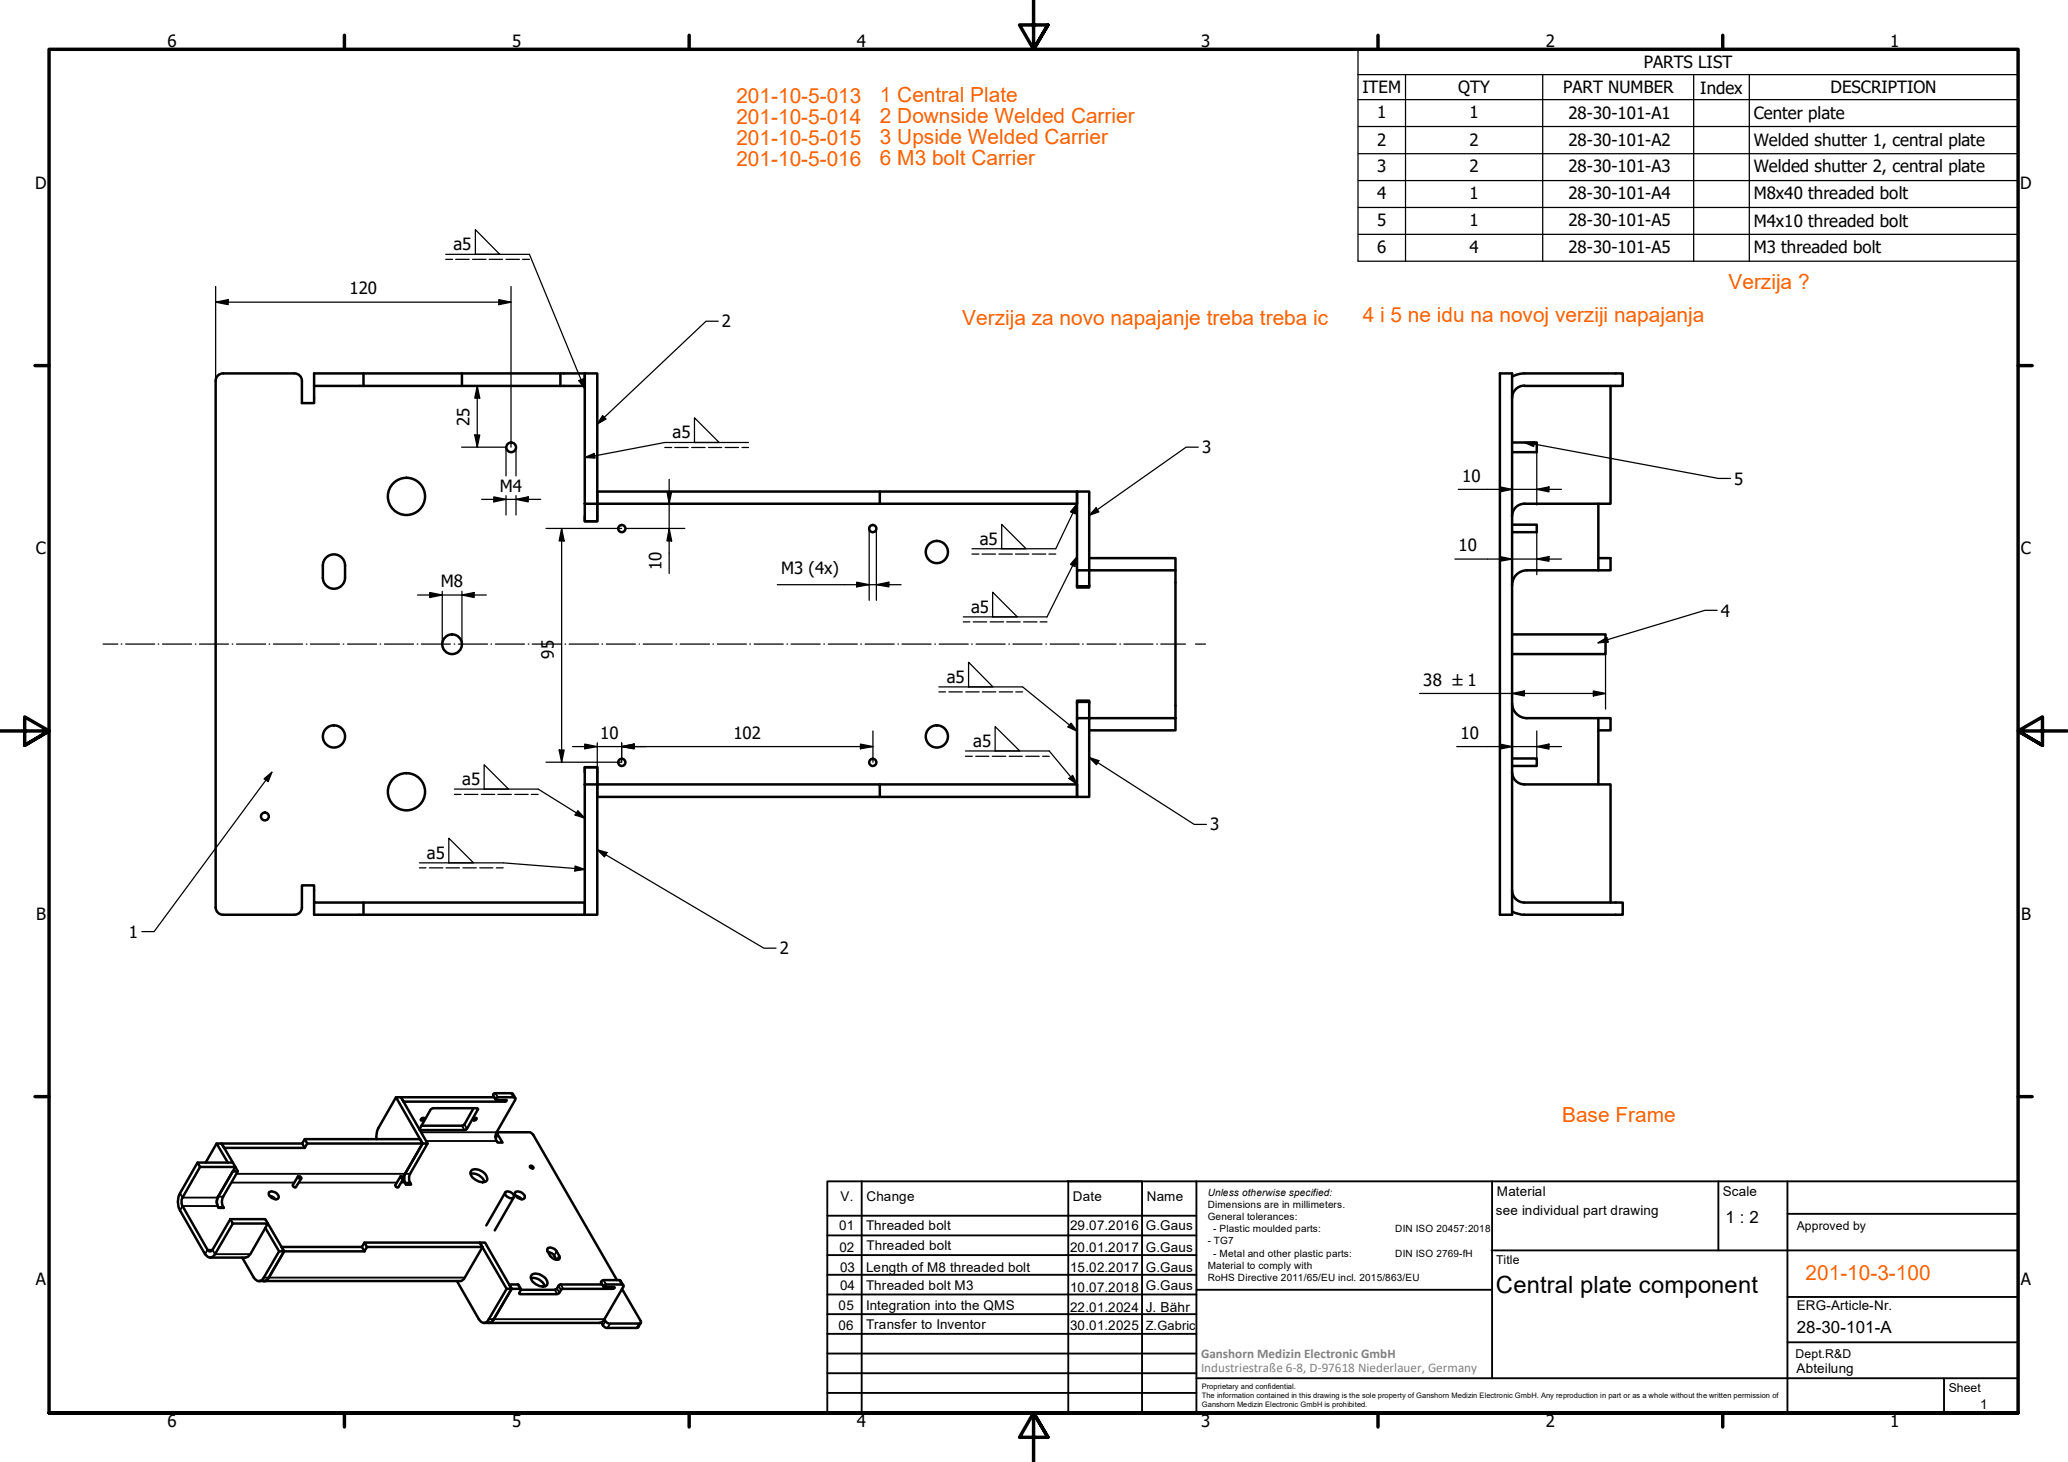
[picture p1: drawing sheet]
<svg xmlns="http://www.w3.org/2000/svg" width="420mm" height="297mm" viewBox="0 0 420 297" stroke-linecap="round" stroke-linejoin="round" font-family="sans-serif">
<!-- layer: Visible (ISO) -->
<g fill="none" stroke="#000" stroke-width=".51">
<path d="M43.8 77.4v107a1.49 1.49 0 0 0 1.5 1.5M45.3 75.9a1.49 1.49 0 0 0-1.5 1.5M45.3 75.9h14.5a1.49 1.49 0 0 1 1.5 1.5M61.3 77.4v4.5h2.5v-6h55v2.5h-55M73.9 75.9v2.5M93.9 75.9v2.5M113.9 75.9v2.5M304.7 75.9h2.5v110h-2.5zM309.7 75.9h20v2.5h-20M309.7 78.3a2.51 2.51 0 0 0-2.5 2.6M309.7 75.9l-1 .1-1.5 .5M327.2 78.4v23.9h-17.5"/>
<path d="M178.8 99.9v2.4M307.2 89.9h5v2h-5M65.6 114.9a2.25 2.25 0 0 1 2.2-2.3 2.25 2.25 0 0 1 2.3 2.3M70.1 114.9v2.5a2.25 2.25 0 0 1-2.3 2.2 2.25 2.25 0 0 1-2.2-2.2v-2.5M118.8 102.3v-26.4h2.5v26.4h-2.5v3.6h2.5v-3.6h97.5v-2.4h-97.5v6h-2.5v-1M218.8 118.9v.5h2.5v-.5M218.8 115.9h2.5v3.2h-2.5zM221.3 113.4h17.5v32.5M221.3 113.4v2.5h17.5M221.3 113.4v-13.5h-2.5v16M307.2 106.6h5v1.5h-5M309.7 102.3a2.51 2.51 0 0 0-2.5 2.6"/>
<path d="M310.2 115.9a3 3 0 0 0-3 3M324.7 113.4h2.5v2.5h-2.5M324.7 102.3v13.6h-14.5M307.2 128.9h19v4h-19M118.8 156.9v-1h2.5v30h-2.5v-26.5h2.5v-3.5h-2.5v3.5M178.8 159.4h40v2.5h-97.5v-2.5h57.5v2.5M218.8 145.9v-3.3h2.5v3.3h-2.5v16h2.5v-13.5M218.8 142.9v-.5h2.5v.5M221.3 145.9h17.5v2.5h-17.5zM307.2 156.9a2.51 2.51 0 0 0 2.5 2.5M307.2 142.9a3 3 0 0 0 3 3M307.2 154.1h5v1.5h-5"/>
<path d="M309.7 159.4h17.5v24M310.2 145.9h14.5v13.5M324.7 145.9h2.5v2.5h-2.5M63.8 183.4v2.5h55v-2.5h-55v-3.5h-2.5v4.5a1.49 1.49 0 0 1-1.5 1.5h-14.5M73.9 183.4v2.5M307.2 180.9a2.51 2.51 0 0 0 2.5 2.5M307.2 185.2l1 .4 1.5 .3M309.7 183.4h20v2.5h-20M40.1 236.2l.5 .9h7.2l-3.6 6.2-.2 .9 .2 .8 .3 .4h1l-.2-.2M40.6 237.1l-3.5 6.2-.2 .5v.7l5.3 9.4a.57 .57 0 0 0 .5 .3 .57 .57 0 0 0 .5-.3l3.6-6.2M44 232.3l-2.2 3.9M46.3 236.2l-2.3-3.9h1l2.3 3.9"/>
<path d="M48.3 238l-1-1.8h-7.2l-3.5 6.2a3.7 3.7 0 0 0 0 3.5l5.1 8.9a1.09 1.09 0 0 0 1 .7 1.09 1.09 0 0 0 1-.7l3.6-6.2-.5-.9M60.5 239.1l-1 1.7 .2 .4 .2 .1 .2-.1 1.1-1.8M60.5 239h.5l.2 .3a.38 .38 0 0 1-.4 .1 .38 .38 0 0 1-.3-.4zM61.4 232.3l.5 .9M61.9 231.4l.5 .9h23.5l-.6-.9h-23.4l-.5 .9h-16.4l.5 .9h16.4l.5-.9M80.5 222.9l-3.8 6.6-.2 1.4v.5M81.3 239.1l-1 1.7 .2 .4 .3 .1 .2-.1 1-1.8M81.3 239h.5l.2 .4-.1 .1-.4-.1zM82.3 238.5l-.2 .6 .2 1.2M82.3 238.5l3.6-6.2h1l-3.6 6.2-.2 .6 .2 1.2M85.2 229.5l2.3-4.1 .4-.2h9.1l.2 .1-2.5 4.2h-9.4M85.7 227.3l.5-.2a.41 .41 0 0 1-.2 .5 .41 .41 0 0 1-.5-.1z"/>
<path d="M86.9 232.3l-5.4-9.4h-1l5.4 9.4-3.6 6.2M95.6 238.5a2.63 2.63 0 0 1 2.9 1.6M95.9 237.7a2.4 2.4 0 0 1 3.1 2 1.64 1.64 0 0 1-2.4 0 1.43 1.43 0 0 1-.8-1.8zM96.2 225.2l-2 3.4-8.6 .1M96.3 227.3l.5-.2a.4 .4 0 0 1-.2 .5 .4 .4 0 0 1-.5-.1zM100.5 222.9h-19l.5 .9h20.7l.2-.3h-2l-.2-.2 .5-.4h3.1l.3 .2v.4l-3.8 6.8-.2 .6 .3 .9 .2 .3h1l-1-1.7 .2-.4h6.3l.7 .6 17 29.5M101.2 230.2l-.6 .8M104.7 223.1l-.5-.9-.3-.1h-3.4l-.3 .2v.3l.5 .8M107.7 236.9h.4l.3 .3a.38 .38 0 0 1-.5 .1 .38 .38 0 0 1-.2-.4zM45.3 245.2l.1 .1M45.3 245.2l-.2-.9 .1-.9 3.1-5.4h-1l-3 5.1a2.28 2.28 0 0 0 .1 2.2l.9 .1M46.8 247.7h7.1l3.8 6.5h-1l-2.8-4.7"/>
<path d="M47.3 248.6h7.1l-3.5 6.2a1.22 1.22 0 0 1-1.1 .7h-7.1M54.6 242.3a1.29 1.29 0 0 1 2 1.1 1.27 1.27 0 0 1-2-.7zM54.7 242.9l.9 .4 .3 .3M56.7 254.2l-3.1 5.4a1.09 1.09 0 0 1-1 .7 1.09 1.09 0 0 1-1-.7l-2.4-4.1M73.5 253.4l.5 .8M74 254.2h-16.3l-3.1 5.4a1.22 1.22 0 0 1-1 .7 1.22 1.22 0 0 0 1-.7l3.1-5.4-.5-.8h16.3l.5-.9h23.5l.5 .9-3.6 6.2a1.22 1.22 0 0 1-1 .7h-40.8M74 252.5l.5 .9M82.3 240.3l.2 .4h1l-.2-.4M97.5 252.5h1.1l5.3 9.4h-1zM98 253.4h-23.5l-.5 .8M102.7 242.2l-3.9 6.8M102.7 242.2a1.18 1.18 0 0 1 1.7 1 1.09 1.09 0 0 1-1.8-.6z"/>
<path d="M104.4 243.3l-3.9 6.7M104.7 242.2a1.4 1.4 0 0 1 1.9 1.2 1.26 1.26 0 0 1-2-.7zM104.8 242.9l.7 .4 .5 .3M107.9 259.7a2.63 2.63 0 0 1 2.8 1.7M108 259.1a2.25 2.25 0 0 1 3.2 1.3 .75 .75 0 0 1-.1 .8 .75 .75 0 0 1-.8 .2 2.74 2.74 0 0 1-2.5-1.9zM111.3 254.4l.7 .2a2.5 2.5 0 0 1 1.1 1.4M111.4 253.5h.5l.6 .2a2.69 2.69 0 0 1 1.2 1.7 .58 .58 0 0 1-.3 .6 .58 .58 0 0 1-.6-.1l-.3-.1a2.69 2.69 0 0 1-1.3-1.8zM92.8 260.3l4.5 7.7a1.06 1.06 0 0 0 1 .8 1.06 1.06 0 0 0 1-.8l3.6-6.1M103.9 261.9l-.5-.9h1.9l.6 .9M103.9 261.9h1.9l.1 .2-.4 .6 .2 .2h7.5l.4-.2 .7-.8h10.2l.4-.3-.1-.1h-2.1l-.1-.2 .4-.3h3.4l.3 .2-.1 .3-3.8 6.5M103.9 261.9l-3.6 6.1a1.14 1.14 0 0 1-1 .8M122.2 268.7l.3 .6 .7 .5h6.3l.7-1"/>
<path d="M122.4 261h-8.6l-.8 1-.3 .1h-6.8M122.8 268a1.14 1.14 0 0 1-1 .8h-23.5M126.4 261.9l3.8 6.5v.4l-6.4 .1-.7-.3-.3-.6M126.6 261.1l-.7-1h-3.3l-.3 .1-.2 .3 .5 .9"/>
<circle cx="103.9" cy="90.9" r=".98"/>
<circle cx="82.6" cy="100.9" r="3.8"/>
<circle cx="126.3" cy="107.4" r=".73"/>
<circle cx="177.3" cy="107.4" r=".73"/>
<circle cx="190.3" cy="112.2" r="2.25"/>
<circle cx="91.9" cy="130.9" r="2"/>
<circle cx="67.8" cy="149.6" r="2.25"/>
<circle cx="126.3" cy="154.9" r=".73"/>
<circle cx="177.3" cy="154.9" r=".73"/>
<circle cx="190.3" cy="149.6" r="2.25"/>
<circle cx="53.8" cy="165.9" r=".79"/>
<circle cx="82.6" cy="160.9" r="3.8"/>
</g>
<!-- layer: Visible Narrow (ISO) -->
<g fill="none" stroke="#000" stroke-width=".38">
<path d="M48 238.5h35.3M85.3 229.3l.1 .3M85.5 230h15.4M86.6 231.8h14.3M93.9 228.7l.5 .9M94.4 228.5l.5 .8M97 225.2l.1 .2M100.6 222.1l.6 .8M101.2 230.6l-.5 .8M102.4 223.5l.2 .3M103.8 222.1l.5 .8M36.6 242.4l.5 .9h7.1"/>
<path d="M41.7 254.8l.5-.9h1l.5 .9h7.2M44.2 245h-7.1l-.5 .9M44.3 245.2h1M44.3 243.1h1M47 240.3h12.8M53.6 259.6h40.8M60.7 240.3h19.9M81.5 240.3h1.8M113.1 254.2l-.5 .9M113.6 255.1l-.4 .9M99.3 268h23.5M105.2 261l.5 .9"/>
<path d="M105.5 262.6l.2 .3M112.7 262.1l.5 .8M113.2 261.8l.5 .8M113.5 261.2l.5 .9M113.9 261l.5 .9M122.6 260.1l.5 .9M123 268.4l-.5 .9M124 268.9l-.6 .9M124.3 261.5l.2 .4M125.8 260.1l.5 .9M129.9 268.9l-.6 .9"/>
</g>
<!-- layer: Symbol (ISO) -->
<g fill="none" stroke="#000" stroke-width=".25">
<path d="M275.9 15.2v-5.1h134.1v5.1M275.9 15.2h134.1v5M275.9 15.2v37.9h134.1v-32.9M285.6 15.2v37.9M313.4 15.2v37.9M344.1 15.2v37.9M355.4 15.2v37.9M275.9 20.2h134.1M275.9 25.7h134.1M275.9 31.2h134.1M275.9 36.7h134.1M90.6 51.7h17l11.2 27.3"/>
<path d="M90.6 52.7h1.3M92.6 52.7h2.7M96 52.7h2.7M96.6 46.7l4.9 5h-4.9zM99.4 52.7h2.7M102.8 52.7h2.7M106.2 52.7h1.4M275.9 42.1h134.1M275.9 47.6h134.1M117.6 77.3l1-.4 .2 2.1zM145.9 65.3h-2.5l-22.1 20.9M118.8 92.9l1.9-.8 .2 1z"/>
<path d="M122.4 84.4l.7 .7-1.8 1.1zM135.1 90.9h1.4M137.1 90.9h2.7M140.5 90.9h2.8M141.1 84.9l5 5h-5zM144 90.9h2.6M147.3 90.9h2.8M150.7 90.9h1.4M152.1 89.9h-17l-16.3 3M243.5 90.9h-2.5l-19.7 13.8M309.7 89.9l2.1-.1-.2 .9zM309.7 89.9l39.4 7.3h2.5"/>
<path d="M197.5 112.6h1.4M199.5 112.6h2.7M202.9 112.6h2.8M203.5 106.5l5 5h-5zM206.3 112.6h2.7M209.7 112.6h2.8M213.1 112.6h1.4M218.8 102.3l-4.3 9.2h-17M218.8 113.1l-6.1 12.2h-17M218.8 102.3l-.4 2.1-.9-.4zM218.8 113.1l-.4 2-.9-.4zM222.7 103.2l.6 .8-2 .7z"/>
<path d="M190.8 139.6h17l11 9M195.7 126.4h1.3M196.8 134.5l4.9 5.1h-4.9zM197.7 126.4h2.8M201.2 126.4h2.7M201.7 120.3l5 5h-5zM204.5 126.4h2.8M208 126.4h2.7M211.3 126.4h1.4M324.7 130.6l1.8-1.1 .3 1zM348.9 124h-2.5l-21.7 6.6M53.7 158.2l1.5-1.3-.7 1.9z"/>
<path d="M55.2 156.9l-23.9 32.4h-2.5M98.4 155.4l4.9 4.9h-4.9zM190.8 140.6h1.3M192.8 140.6h2.7M196.2 153.7h1.3M196.2 152.6h17l5.6 6.8M196.2 140.6h2.7M198.2 153.7h2.7M199.6 140.6h2.7M201.6 153.7h2.7M202.2 147.6l5 5h-5zM203 140.6h2.7"/>
<path d="M205 153.7h2.7M206.4 140.6h1.4M208.4 153.7h2.7M211.8 153.7h1.4M217.2 158.2l.7-.7 .9 1.9zM217.6 146.9l1.2 1.7-1.8-.9zM221.3 153.9l21.3 13.6h2.5M221.3 153.9l2 .6-.5 .9zM85.2 175.3h17l16.6 1.3M85.2 176.3h1.4M87.2 176.3h2.8M90.6 176.3h2.7"/>
<path d="M91.2 170.3l5 5h-5zM92.3 160.3h17l9.5 5.9M92.3 161.4h1.4M94 176.3h2.8M94.4 161.4h2.7M97.5 176.3h2.6M97.8 161.4h2.7M100.8 176.3h1.4M101.2 161.4h2.7M104.6 161.4h2.7M107.9 161.4h1.4M116.8 175.9l2 .7-2 .4z"/>
<path d="M117.4 164.7l1.4 1.5-2-.6zM121.3 172.6l33.9 20h2.5M121.3 172.6l2 .6-.5 .9z"/>
</g>
<!-- layer: Border (ISO) -->
<g fill="none" stroke="#000" stroke-width=".7">
<path d="M70 7.2v2.8M140 7.2v2.8M210 0v10l-2.9-4.9h5.8l-2.9 4.9 2.9-4.9M280 7.2v2.8M350 7.2v2.8M7.1 74.3h2.9M410 74.3h2.9M0 148.5h10l-5-2.8v5.7l5-2.9-5 2.9M420 148.5h-10l5-2.8v5.7l-5-2.9 5 2.9M7.1 222.8h2.9M410 222.8h2.9M10 287.1v-277.1h400v277.1h-400h400"/>
<path d="M70 287.1v2.8M140 287.1v2.8M212.9 292l-2.9-4.9 2.9 4.9h-5.8l2.9-4.9v9.9M280 287.1v2.8M350 287.1v2.8"/>
</g>
<!-- layer: TitleBlock -->
<g fill="none" stroke="#000" stroke-width=".38">
<path d="M168.1 251h75M168.1 247h75M168.1 255h75M168.1 259h75M175.1 240v47M216.9 240h15M217 240v47M232 240v47M243.1 240.1v46.9h-75v-47h241.9v47.1h-167M303 254h107M303.1 240v40M349.1 240v14"/>
<path d="M363.2 240v47.1M363.2 246.6h46.8M168.1 271h75M168.1 263h75M168.1 267h75M168.1 275h75M168.1 279h75M243.1 262.1h60M363.2 272.7h46.8M363.2 263.5h46.8M168.1 283h75M216.9 287h15"/>
<path d="M243.1 280h166.9M395 280.1v7"/>
</g>
<!-- layer: Sketch Geometry (ISO) -->
<g fill="none" stroke="#000" stroke-width=".25">
<path d="M21 130.9h2.9M24.6 130.9h.2M25.5 130.9h5.9M32.1 130.9h.2M33 130.9h5.9M39.7 130.9h.1M40.5 130.9h5.9M47.2 130.9h.1M48.1 130.9h5.9M54.7 130.9h.1M55.6 130.9h5.9M62.2 130.9h.2"/>
<path d="M63.1 130.9h5.9M69.7 130.9h.1M70.6 130.9h5.9M77.2 130.9h.1M78.1 130.9h5.9M84.8 130.9h.1M85.6 130.9h5.9M92.3 130.9h.1M93.2 130.9h5.9M99.8 130.9h.1M100.6 130.9h6M107.3 130.9h.1"/>
<path d="M108.1 130.9h5.9M114.8 130.9h.1M115.6 130.9h6M122.3 130.9h.1M123.2 130.9h5.9M129.9 130.9h.1M130.7 130.9h5.9M137.4 130.9h.1M138.2 130.9h5.9M144.8 130.9h.2M145.7 130.9h5.9M152.3 130.9h.2"/>
<path d="M153.2 130.9h5.9M159.9 130.9h.1M160.7 130.9h5.9M167.4 130.9h.1M168.3 130.9h5.9M174.9 130.9h.1M175.8 130.9h5.9M182.4 130.9h.2M183.3 130.9h5.9M189.9 130.9h.2M190.8 130.9h5.9M197.4 130.9h.1"/>
<path d="M198.3 130.9h5.9M205 130.9h.1M205.8 130.9h5.9M212.5 130.9h.1M213.4 130.9h5.9M220 130.9h.1M220.9 130.9h5.9M227.5 130.9h.1M228.3 130.9h6M235 130.9h.1M235.8 130.9h5.1M242.9 130.9h2"/>
</g>
<!-- layer: Dimension (ISO) -->
<g fill="none" stroke="#000" stroke-width=".25">
<path d="M43.8 58.2v19.2M103.8 58.2v32.7M43.8 61.4l2.6-.5v1zM43.8 61.4h60M97 78.4v12.5M97 78.4l.5 2.5h-1zM101.3 60.9l2.5 .5-2.5 .5zM93.8 90.9h9v5.8M96.5 88.4h1l-.5 2.5zM104.8 90.9v5.8M135.5 99.9h1l-.5 2.4zM136 97.4v19.1"/>
<path d="M296.3 99.4h20.9M304.7 98.9l2.5 .5-2.5 .5zM312.2 91.9v10.7M312.2 99.4l2.5-.5v1zM97.9 101.5h12M100.3 101l2.5 .5-2.5 .5zM102.8 100.7v3.9M104.8 100.7v3.9M104.8 101.5l2.5-.5v1zM110.9 107.4h15.4M114.1 107.4v47.5M114.1 107.4l.5 2.5h-1z"/>
<path d="M127.1 107.4h12M136 107.4l.5 2.5h-1zM157.9 118.8h25.2M174.1 118.3l2.5 .5-2.5 .4zM176.6 107.4v14.6M178.1 107.4v14.6M178.1 118.8l2.5-.5v.9zM295.6 113.6h21.6M304.7 113.1l2.5 .5-2.5 .4zM312.2 108.1v8.7M312.2 113.6l2.5-.5v.9zM84.8 120.9h14"/>
<path d="M87.3 120.4l2.6 .5-2.6 .5zM89.9 120.1v10.8M93.9 120.9l2.4-.5v1zM93.9 120.1v10.8M326.2 132.9v11.2M113.6 152.4h1l-.5 2.5zM116.3 151.7h61.1M118.8 151.2l2.5 .5-2.5 .4zM121.3 150.9v6M126.3 150.9v4h-15.4M126.3 151.7l2.5-.5v.9zM174.8 151.2l2.6 .5-2.6 .4z"/>
<path d="M177.4 148.5v6.4M288.4 140.9h37.8M296 151.7h21.2M304.7 151.2l2.5 .5-2.5 .5zM307.2 140.9l2.5-.5v1zM307.2 148.5v7.1M312.2 148.5v5.6M312.2 151.7l2.5-.5v1zM323.7 140.4l2.5 .5-2.5 .5z"/>
</g>
<g fill="#000">
<path d="M43.8 61.4l2.6-.5v1zM101.3 60.9l2.5 .5-2.5 .5zM96.5 88.4h1l-.5 2.5zM97 78.4l.5 2.5h-1zM135.5 99.9h1l-.5 2.4zM304.7 98.9l2.5 .5-2.5 .5zM312.2 99.4l2.5-.5v1zM100.3 101l2.5 .5-2.5 .5zM104.8 101.5l2.5-.5v1zM114.1 107.4l.5 2.5h-1zM136 107.4l.5 2.5h-1zM174.1 118.3l2.5 .5-2.5 .4z"/>
<path d="M178.1 118.8l2.5-.5v.9zM304.7 113.1l2.5 .5-2.5 .4zM312.2 113.6l2.5-.5v.9zM87.3 120.4l2.6 .5-2.6 .5zM93.9 120.9l2.4-.5v1zM113.6 152.4h1l-.5 2.5zM118.8 151.2l2.5 .5-2.5 .4zM126.3 151.7l2.5-.5v.9zM174.8 151.2l2.6 .5-2.6 .4zM304.7 151.2l2.5 .5-2.5 .5zM307.2 140.9l2.5-.5v1zM312.2 151.7l2.5-.5v1z"/>
<path d="M323.7 140.4l2.5 .5-2.5 .5z"/>
</g>
<!-- layer: Symbol (ISO) -->
<g fill="#000">
<path d="M117.6 77.3l1-.4 .2 2.1zM118.8 92.9l1.9-.8 .2 1zM122.4 84.4l.7 .7-1.8 1.1zM309.7 89.9l2.1-.1-.2 .9zM218.8 113.1l-.4 2-.9-.4zM218.8 102.3l-.4 2.1-.9-.4zM222.7 103.2l.6 .8-2 .7zM324.7 130.6l1.8-1.1 .3 1zM53.7 158.2l1.5-1.3-.7 1.9zM217.6 146.9l1.2 1.7-1.8-.9zM217.2 158.2l.7-.7 .9 1.9zM221.3 153.9l2 .6-.5 .9z"/>
<path d="M116.8 175.9l2 .7-2 .4zM117.4 164.7l1.4 1.5-2-.6zM121.3 172.6l2 .6-.5 .9z"/>
</g>
<text font-size="4.8" x="303.9" y="262.7">Central plate component</text>
<g font-size="4.2" fill="#ff6200">
<text x="149.6" y="21">201-10-5-013</text>
<text x="149.6" y="25.2">201-10-5-014</text>
<text x="149.6" y="29.5">201-10-5-015</text>
<text x="149.6" y="33.7">201-10-5-016</text>
<text x="351.2" y="58.6">Verzija ?</text>
<text x="276.9" y="65.3">4 i 5 ne idu na novoj verziji napajanja</text>
<text x="317.4" y="228">Base Frame</text>
<text x="366.8" y="260.1">201-10-3-100</text>
</g>
<g font-size="4.2" fill="#ff6000">
<text x="178.8" y="20.8">1 Central Plate</text>
<text x="178.8" y="25">2 Downside Welded Carrier</text>
<text x="178.8" y="29.3">3 Upside Welded Carrier</text>
<text x="178.8" y="33.5">6 M3 bolt Carrier</text>
</g>
<text font-size="4.2" fill="#ff6100" x="195.5" y="66">Verzija za novo napajanje treba treba ic</text>
<g font-size="3.4">
<text x="34" y="9.6">6</text>
<text x="104.1" y="9.6">5</text>
<text x="174.1" y="9.6">4</text>
<text x="244" y="9.6">3</text>
<text x="314.1" y="9.6">2</text>
<text x="384" y="9.6">1</text>
<text x="333.9" y="13.9">PARTS LIST</text>
<text x="276.8" y="19">ITEM</text>
<text x="296.3" y="19">QTY</text>
<text x="317.6" y="19">PART NUMBER</text>
<text x="345.4" y="19">Index</text>
<text x="371.9" y="19">DESCRIPTION</text>
<text x="279.8" y="24.1">1</text>
<text x="279.8" y="29.6">2</text>
<text x="298.6" y="24.1">1</text>
<text x="298.6" y="29.6">2</text>
<text x="318.6" y="24.1">28-30-101-A1</text>
<text x="318.6" y="29.6">28-30-101-A2</text>
<text x="356.3" y="24.1">Center plate</text>
<text x="356.3" y="29.6">Welded shutter 1, central plate</text>
<text x="279.8" y="35">3</text>
<text x="298.6" y="35">2</text>
<text x="318.6" y="35">28-30-101-A3</text>
<text x="356.3" y="35">Welded shutter 2, central plate</text>
<text x="7.2" y="38.4">D</text>
<text x="279.8" y="40.5">4</text>
<text x="298.6" y="40.5">1</text>
<text x="318.6" y="40.5">28-30-101-A4</text>
<text x="356.3" y="40.5">M8x40 threaded bolt</text>
<text x="410.5" y="38.4">D</text>
<text x="279.8" y="46">5</text>
<text x="298.6" y="46">1</text>
<text x="318.6" y="46">28-30-101-A5</text>
<text x="356.3" y="46">M4x10 threaded bolt</text>
<text x="92.1" y="50.8">a5</text>
<text x="279.8" y="51.4">6</text>
<text x="298.6" y="51.4">4</text>
<text x="318.6" y="51.4">28-30-101-A5</text>
<text x="356.3" y="51.5">M3 threaded bolt</text>
<text x="71" y="59.8">120</text>
<text x="146.7" y="66.5">2</text>
<text x="95.4" y="86.5" transform="rotate(-90 95.4 86.5)">25</text>
<text x="136.7" y="89.1">a5</text>
<text x="244.2" y="92.1">3</text>
<text x="101.5" y="99.9">M4</text>
<text x="297.1" y="97.8">10</text>
<text x="352.4" y="98.5">5</text>
<text x="7.3" y="112.6">C</text>
<text x="199.1" y="110.7">a5</text>
<text x="296.4" y="112">10</text>
<text x="410.6" y="112.6">C</text>
<text x="89.5" y="119.3">M8</text>
<text x="134.4" y="115.7" transform="rotate(-90 134.4 115.7)">10</text>
<text x="158.7" y="116.6">M3 (4x)</text>
<text x="197.3" y="124.5">a5</text>
<text x="349.6" y="125.3">4</text>
<text x="112.5" y="133.8" transform="rotate(-90 112.5 133.8)">95</text>
<text x="192.3" y="138.7">a5</text>
<text x="289.2" y="139.3">38 ±1</text>
<text x="121.9" y="150.1">10</text>
<text x="149" y="150.1">102</text>
<text x="197.7" y="151.8">a5</text>
<text x="296.7" y="150.1">10</text>
<text x="93.9" y="159.6">a5</text>
<text x="245.9" y="168.7">3</text>
<text x="86.7" y="174.5">a5</text>
<text x="7.4" y="186.9">B</text>
<text x="26.2" y="190.5">1</text>
<text x="410.7" y="186.9">B</text>
<text x="158.4" y="193.9">2</text>
<text x="350.6" y="248.5">1 : 2</text>
<text x="7.3" y="261.2">A</text>
<text x="410.6" y="261.2">A</text>
<text x="365.1" y="270.9">28-30-101-A</text>
<text x="34" y="289.9">6</text>
<text x="104.1" y="289.9">5</text>
<text x="174.1" y="289.9">4</text>
<text x="244" y="289.9">3</text>
<text x="314.1" y="289.9">2</text>
<text x="384" y="289.9">1</text>
</g>
<text font-size="2.8" x="232.8" y="266.5">J. Bähr</text>
<g font-size="2.7">
<text x="170.8" y="244">V.</text>
<text x="176" y="244">Change</text>
<text x="218" y="244">Date</text>
<text x="233" y="244">Name</text>
<text x="304.1" y="243">Material</text>
<text x="350" y="243.1">Scale</text>
<text x="170.5" y="249.9">01</text>
<text x="176" y="249.9">Threaded bolt</text>
<text x="217.4" y="250">29.07.2016</text>
<text x="232.8" y="250">G.Gaus</text>
<text x="303.9" y="246.8">see individual part drawing</text>
<text x="170.6" y="254.3">02</text>
<text x="176" y="254">Threaded bolt</text>
<text x="217.4" y="254.4">20.01.2017</text>
<text x="232.8" y="254.4">G.Gaus</text>
<text x="170.7" y="258.4">03</text>
<text x="170.7" y="262.1">04</text>
<text x="176" y="258.4">Length of M8 threaded bolt</text>
<text x="176" y="262.1">Threaded bolt M3</text>
<text x="217.4" y="258.4">15.02.2017</text>
<text x="217.4" y="262.4">10.07.2018</text>
<text x="232.8" y="258.4">G.Gaus</text>
<text x="232.8" y="262.1">G.Gaus</text>
<text x="170.4" y="266.1">05</text>
<text x="176" y="266.2">Integration into the QMS</text>
<text x="176" y="269.9">Transfer to Inventor</text>
<text x="217.4" y="266.5">22.01.2024</text>
<text x="365.1" y="266.1">ERG-Article-Nr.</text>
<text x="170.4" y="270.2">06</text>
<text x="217.4" y="270.2">30.01.2025</text>
<text x="365" y="279">Abteilung</text>
<text x="402.3" y="286.2">1</text>
</g>
<g font-size="2.7" fill="#808080">
<text x="244" y="275.8">Ganshorn Medizin Electronic GmbH</text>
<text x="244" y="278.7">Industriestraße 6-8, D-97618 Niederlauer, Germany</text>
</g>
<text font-size="2.6" x="232.8" y="270.2">Z.Gabric</text>
<g font-size="2.5">
<text x="365.1" y="249.9">Approved by</text>
<text x="304" y="256.8">Title</text>
<text x="364.8" y="275.8">Dept.R&amp;D</text>
<text x="395.9" y="282.9">Sheet</text>
</g>
<g font-size="2">
<text x="245.4" y="242.9">Unless otherwise specified:</text>
<text x="245.4" y="245.4">Dimensions are in millimeters.</text>
<text x="245.4" y="247.9">General tolerances:</text>
<text x="246.5" y="250.4">- Plastic moulded parts:</text>
<text x="283.5" y="250.4">DIN ISO 20457:2018</text>
<text x="245.4" y="252.8">- TG7</text>
<text x="245.4" y="257.9">Material to comply with</text>
<text x="246.5" y="255.4">- Metal and other plastic parts:</text>
<text x="283.5" y="255.4">DIN ISO 2769-fH</text>
<text x="245.4" y="260.3">RoHS Directive 2011/65/EU incl. 2015/863/EU</text>
</g>
<g font-size="1.5">
<text x="244.2" y="282.2">Proprietary and confidential.</text>
<text x="244.2" y="284">The information contained in this drawing is the sole property of Ganshorn Medizin Electronic GmbH. Any reproduction in part or as a whole without the written permission of</text>
<text x="244.2" y="285.8">Ganshorn Medizin Electronic GmbH is prohibited.</text>
</g>
</svg>
